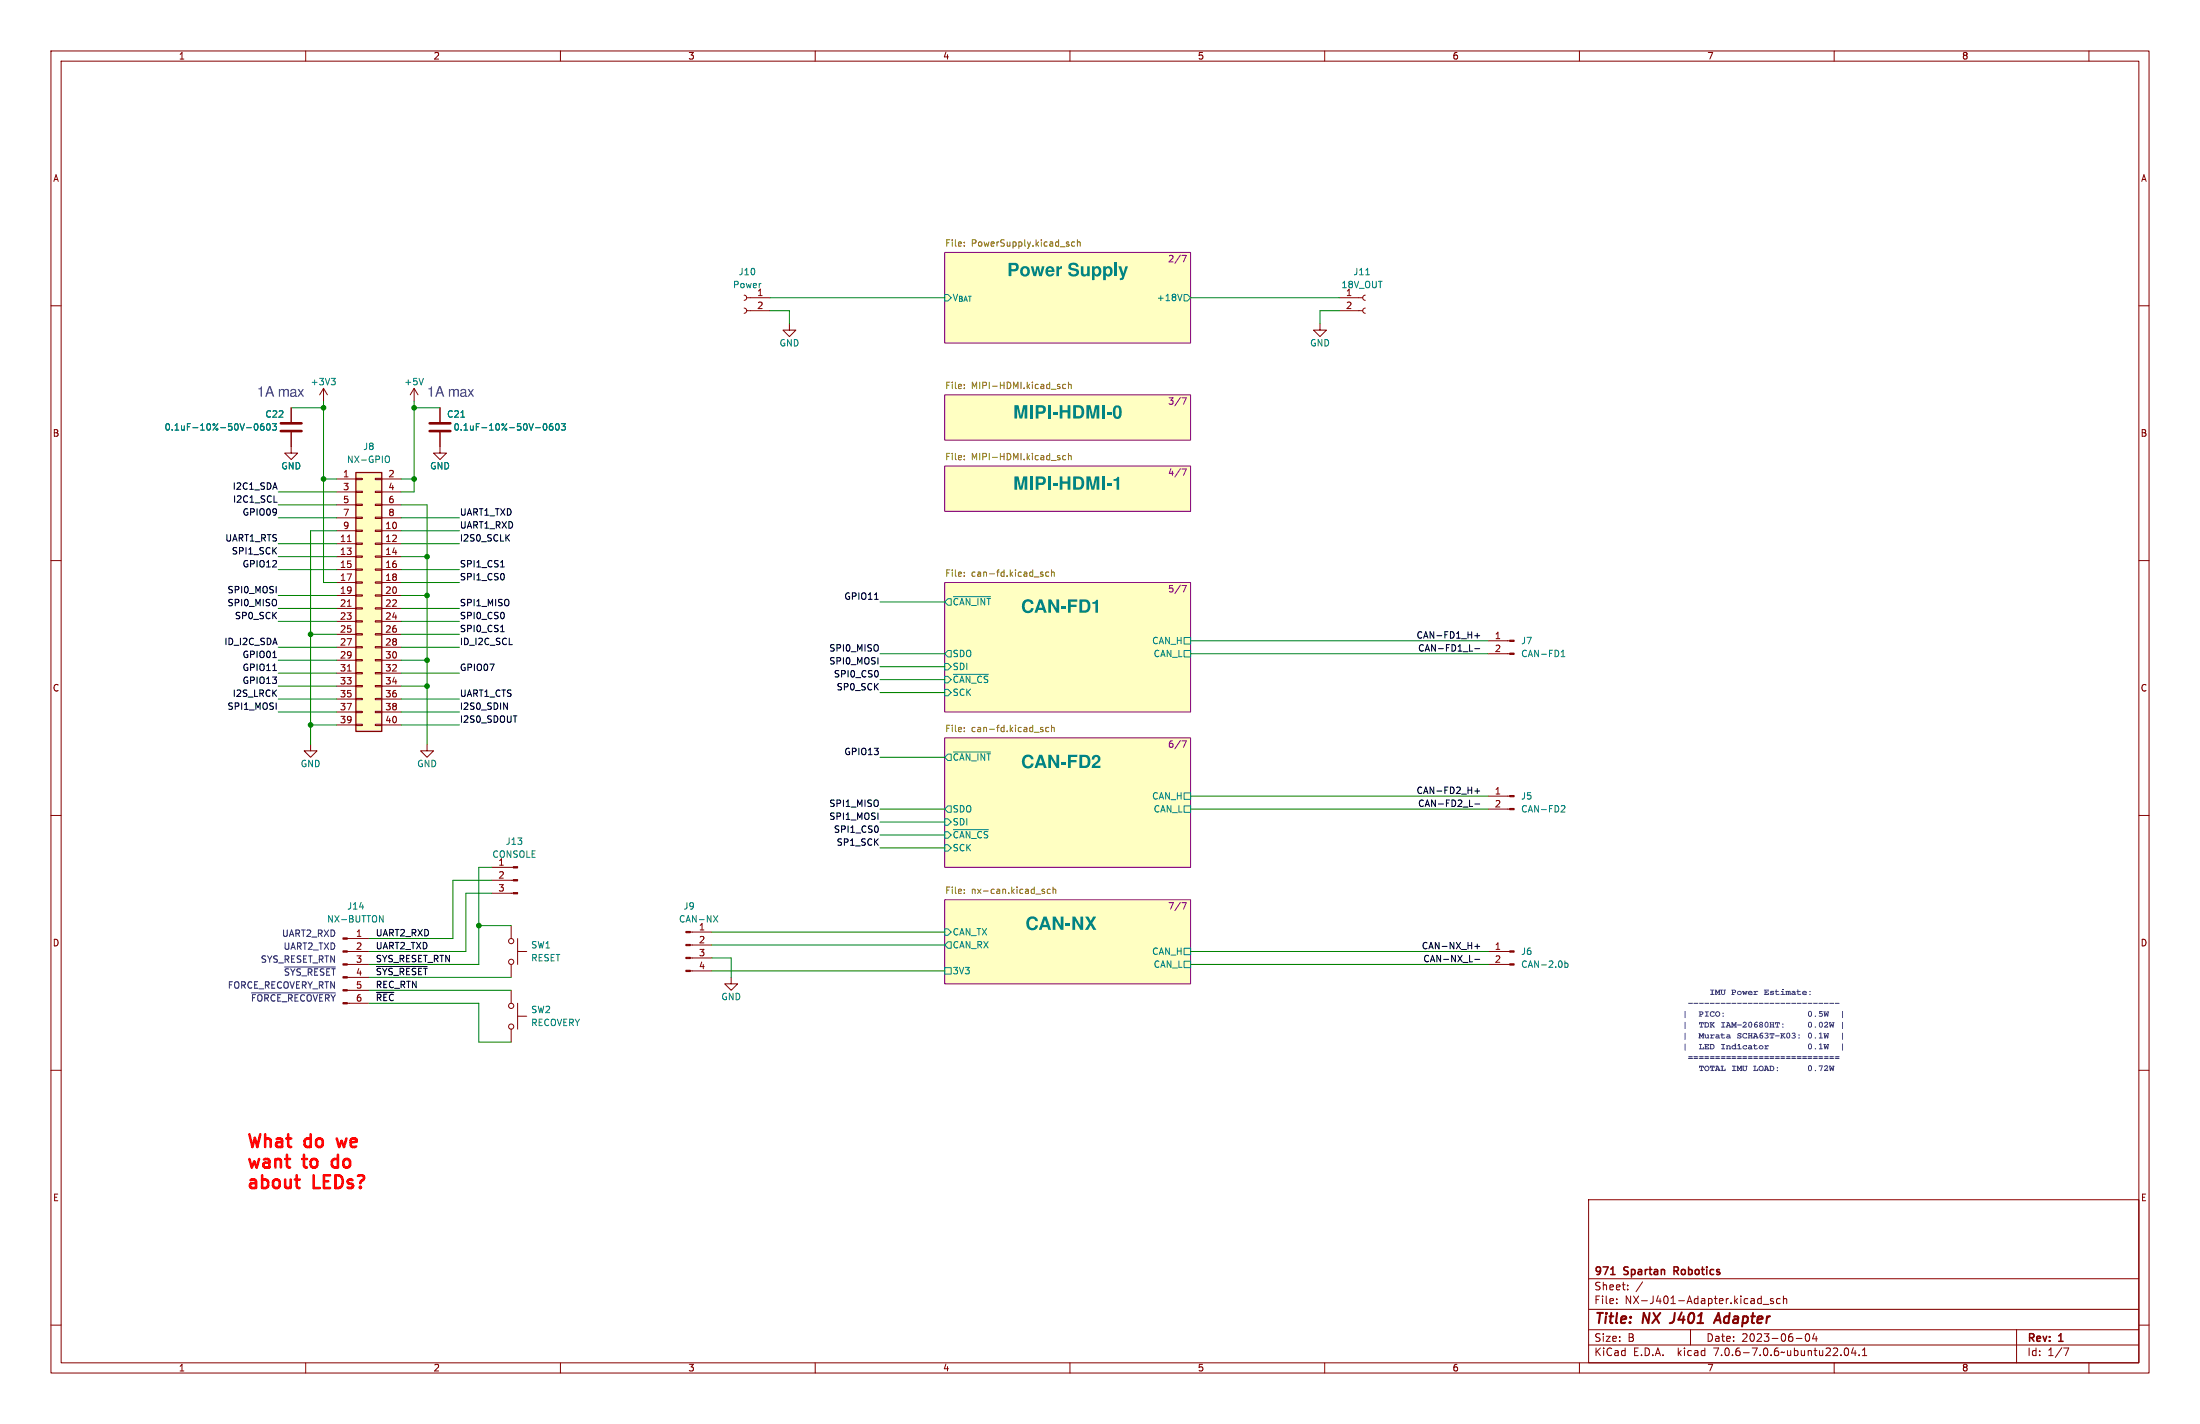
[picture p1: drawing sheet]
<svg xmlns="http://www.w3.org/2000/svg" width="432mm" height="279mm" viewBox="0 0 432 279" stroke-linecap="round" stroke-linejoin="round" font-family="sans-serif">
<g fill="none" stroke="#840000" stroke-width=".2">
<path d="M10 10h411.8v259.4h-411.8zM12 12h407.8v255.4h-407.8zM60 10v2M110 10v2M160 10v2M210 10v2M260 10v2M310 10v2M360 10v2M410 10v2M10 60h2M146 57.9l.4 .2 .2 .3-.2 .4-.4 .1"/>
<path d="M146.6 58.4h4.5M262.9 58.4h4.6M268 57.9l-.4 .2-.1 .3 .1 .4 .4 .1M419.8 60h2M63.5 76.2l-.8 1.3M63.5 76.2v2.5M63.5 76.2l.8 1.3M81.3 76.2l-.8 1.3M81.3 76.2v2.5M81.3 76.2l.7 1.3M146 60.5l.4 .1 .2 .4-.2 .3-.4 .2M146.6 61h4.5"/>
<path d="M154.9 63.5v1.3h-1.2l1.2 1.2 1.3-1.2h-1.3M259.1 63.5v1.3h-1.3l1.3 1.2 1.2-1.2h-1.2M262.9 61h4.6M268 60.5l-.4 .1-.1 .3 .1 .4 .4 .2M57.1 84.8v4.1h1.3l-1.3 1.3-1.2-1.3h1.2M57.1 80v2.8M66 94h3.8M66 96.5h3.8M66 99.1h3.8M69.8 98.9h1.3v.3h-1.3zM69.8 96.4h1.3v.2h-1.3zM69.8 93.9h1.3v.2h-1.3z"/>
<path d="M73.7 98.9h1.2v.3h-1.2zM73.7 96.4h1.2v.2h-1.2zM73.7 93.9h1.2v.2h-1.2zM74.9 94h3.8M74.9 96.5h3.8M74.9 99.1h3.8M86.4 84.8v4.1h-1.3l1.3 1.3 1.2-1.3h-1.2M86.4 80v2.8M10 110h2M66 104.1h3.8M66 106.7h3.8M66 109.2h3.8"/>
<path d="M66 111.8h3.8M66 114.3h3.8M66 116.8h3.8M66 119.4h3.8M66 101.6h3.8M68.2 106.3h.7M68.2 119h.7M69.8 119.3h1.3v.2h-1.3zM69.8 116.7h1.3v.3h-1.3zM69.8 114.2h1.3v.2h-1.3zM69.8 111.6h1.3v.3h-1.3zM69.8 109.1h1.3v.2h-1.3z"/>
<path d="M69.8 106.6h1.3v.2h-1.3zM69.8 104h1.3v.3h-1.3zM69.8 101.5h1.3v.2h-1.3zM73.7 119.3h1.2v.2h-1.2zM73.7 116.7h1.2v.3h-1.2zM73.7 114.2h1.2v.2h-1.2zM73.7 111.6h1.2v.3h-1.2zM73.7 109.1h1.2v.2h-1.2zM73.7 106.6h1.2v.2h-1.2zM73.7 104h1.2v.3h-1.2zM73.7 101.5h1.2v.2h-1.2zM74.9 104.1h3.8"/>
<path d="M74.9 106.7h3.8M74.9 109.2h3.8M74.9 111.8h3.8M74.9 114.3h3.8M74.9 116.8h3.8M74.9 119.4h3.8M74.9 101.6h3.8M419.8 110h2M66 121.9h3.8M66 124.5h3.8M66 127h3.8M66 129.5h3.8"/>
<path d="M66 132.1h3.8M66 134.6h3.8M66 137.2h3.8M66 139.7h3.8M68.2 131.7h.7M69.8 139.6h1.3v.2h-1.3zM69.8 137h1.3v.3h-1.3zM69.8 134.5h1.3v.2h-1.3zM69.8 132h1.3v.2h-1.3zM69.8 129.4h1.3v.3h-1.3zM69.8 126.9h1.3v.2h-1.3zM69.8 124.3h1.3v.3h-1.3z"/>
<path d="M69.8 121.8h1.3v.2h-1.3zM73.7 139.6h1.2v.2h-1.2zM73.7 137h1.2v.3h-1.2zM73.7 134.5h1.2v.2h-1.2zM73.7 132h1.2v.2h-1.2zM73.7 129.4h1.2v.3h-1.2zM73.7 126.9h1.2v.2h-1.2zM73.7 124.3h1.2v.3h-1.2zM73.7 121.8h1.2v.2h-1.2zM74.9 121.9h3.8M74.9 124.5h3.8M74.9 127h3.8"/>
<path d="M74.9 129.5h3.8M74.9 132.1h3.8M74.9 134.6h3.8M74.9 137.2h3.8M74.9 139.7h3.8M292.1 128.3h4.2M292.1 125.7h4.2M10 160h2M61 146.1v1.2h-1.3l1.3 1.3 1.2-1.3h-1.2M66 142.2h3.8M69.8 142.1h1.3v.3h-1.3zM73.7 142.1h1.2v.3h-1.2z"/>
<path d="M74.9 142.2h3.8M83.8 146.1v1.2h-1.3l1.3 1.3 1.3-1.3h-1.3M292.1 158.8h4.2M292.1 156.2h4.2M419.8 160h2M96.5 175.3h4.2M96.5 172.7h4.2M96.5 170.2h4.2M68.2 189.2h4.2M68.2 186.7h4.2M68.2 194.3h4.2M68.2 184.2h4.2"/>
<path d="M68.6 191.8h3.8M68.6 196.9h3.8M100.3 181.6v2.6M100.3 189.2v2.6M100.3 194.3v2.6M101.6 186.7h1.8M101.6 199.4h1.8M101.6 184.2v5M101.6 196.9v5M135.5 190.5h4.2M135.5 188h4.2M135.5 185.4h4.2"/>
<path d="M135.5 182.9h4.2M143.5 191.8v1.2h-1.3l1.3 1.3 1.3-1.3h-1.3M292.1 189.2h4.2M292.1 186.7h4.2M10 210h2M100.3 201.9v2.6M419.8 210h2M311.8 235.4h108v32h-108zM10 260h2M311.8 256.9h108M311.8 250.9h108M317.3 255.6v.2"/>
<path d="M317.3 254.9v.1M319.5 252.9v.2M319.5 252.2v.1M322.4 251.5l-1.3 1.9M345.3 254.8l.4 .1M345.7 254.3v1.5M345.7 255.7l-.4 .1M346 255.9h1.2M348 254.9l-.3-.1-.2 .2v.2l.5 .2v.3h-.5M349.4 254.9l-.4-.1-.3 .3 .1 .6h.6M350 254.9l.3-.1 .3 .1 .1 .9M350 254.3v1.5"/>
<path d="M419.8 260h2M60 267.4v2M110 267.4v2M160 267.4v2M210 267.4v2M260 267.4v2M310 267.4v2M311.8 263.9h108M311.8 260.9h108M331.8 260.9v3M352.5 262.6h1.2M354.5 261.8l.2-.1a.8 .8 0 0 1 .5 .7 .8 .8 0 0 1-.5 .8 1 1 0 0 1-.2-1.4z"/>
<path d="M356.1 261.6l-.3 1.1h.9M356.5 262.2v1M360 267.4v2M362.2 264.6l.1-.1a.8 .8 0 0 1 .5 .7 .8 .8 0 0 1-.5 .8 1 1 0 0 1-.1-1.4zM363.8 264.4l-.4 1.1h.9M364.1 265v1M364.9 265.8v.2M365.5 266h.9M365.5 264.9l.5-.4v1.5M395.8 260.9v6.5M405 264.5h1l-.6 1.5M410 267.4v2"/>
<circle cx="100.3" cy="188.7" r=".51"/>
<circle cx="100.3" cy="184.7" r=".51"/>
<circle cx="100.3" cy="197.4" r=".51"/>
<circle cx="100.3" cy="201.4" r=".51"/>
</g>
<path d="M328.2 259.5l-.5 .1M336.4 259.6l.9-2 .4 2M336.6 259h1" fill="none" stroke="#840000" stroke-width=".4"/>
<path d="M316.1 250.1h.9M328.6 249.4h.5M329.1 248.6h-.5v1.5" fill="none" stroke="#840000" stroke-width=".3"/>
<g fill="#ffffc2" stroke="#ffffc2" stroke-width=".2">
<path d="M185.4 49.5h48.3v17.8h-48.3z"/>
<path d="M185.4 114.3h48.3v25.4h-48.3z"/>
<path d="M185.4 144.8h48.3v25.4h-48.3z"/>
<path d="M185.4 176.5h48.3v16.5h-48.3z"/>
<path d="M185.4 91.4h48.3v8.9h-48.3z"/>
<path d="M185.4 77.5h48.3v8.9h-48.3z"/>
<path d="M69.8 92.7h5.1v50.8h-5.1z"/>
</g>
<path d="M185.4 49.5h48.3v17.8h-48.3zM232 50.1h.8l-.5 1.3M185.4 77.5h48.3v8.9h-48.3zM232 78h.8l-.5 1.3M185.4 91.4h48.3v8.9h-48.3zM232 92h.8l-.5 1.3M185.4 114.3h48.3v25.4h-48.3zM232 114.9h.8l-.5 1.2M185.4 144.8h48.3v25.4h-48.3zM232 145.4h.8l-.5 1.2M185.4 176.5h48.3v16.5h-48.3zM232 177.1h.8l-.5 1.3" fill="none" stroke="#840084" stroke-width=".2"/>
<g fill="none" stroke="#008484" stroke-width=".2">
<path d="M185.4 57.8h.7l.6 .6-.6 .7h-.7zM232 57.7l-.4 1.3M232.4 57.8h.6l.7 .6-.7 .7h-.6zM268.1 53.9h.7M65 74.2h.8l-.4 .5M65.6 74.7l.2 .3v.3l-.2 .2M83.1 74.2l-.4 1.3M50 83.3l.2-.2a.68 .68 0 0 1 .4 .7 .68 .68 0 0 1-.4 .6l-.3-.5zM51.7 83.1l-.3 .1-.2 .2-.1 .8 .3 .2 .4-.1v-.4l-.1-.2-.3-.1-.3 .3M52.4 83.3l.2-.2a.68 .68 0 0 1 .5 .7 .68 .68 0 0 1-.5 .6l-.3-.5zM53.5 83.1h.8l-.5 .5 .4 .1v.6l-.2 .1-.5-.1M75.9 89.5a.43 .43 0 0 1 .5 .4v.4a.43 .43 0 0 1-.5 .4"/>
<path d="M90.5 81.9h.7M106.7 83.3l.2-.2a.68 .68 0 0 1 .5 .7 .68 .68 0 0 1-.5 .6l-.3-.5zM108.4 83.1l-.3 .1-.2 .2-.1 .8 .3 .2 .4-.1v-.4l-.1-.2-.3-.1-.3 .3M109.1 83.3l.2-.2a.68 .68 0 0 1 .5 .7 .68 .68 0 0 1-.5 .6l-.3-.5zM110.2 83.1h.8l-.5 .5 .4 .1v.6l-.2 .1-.5-.1M186.1 117.5h.6v1.2h-.6l-.7-.6zM187.1 117.1h7.3M185.4 130.2h.7l.6 .6-.6 .6h-.7zM185.4 135.3h.7l.6 .6-.6 .6h-.7zM185.4 132.7h.7l.6 .7-.6 .6h-.7zM186.1 127.6h.6v1.3h-.6l-.7-.6zM187.1 132.3h6.9"/>
<path d="M232.4 127.6h1.3v1.3h-1.3zM232.4 125.1h1.3v1.3h-1.3zM306.4 128.8h.7M306.4 127.9l.4-.3v1.2M186.1 148h.6v1.2h-.6l-.7-.6zM186.1 158.1h.6v1.3h-.6l-.7-.6zM187.1 147.5h7.3M232.4 158.1h1.3v1.3h-1.3zM232.4 155.6h1.3v1.2h-1.3zM306.6 158.1h.4l.1 .3-.7 .9h.7M74.5 179.6l.7 1.3v-1.3M140 179.6l.9 1.3"/>
<path d="M140.9 179.6l-.9 1.3M185.4 160.7h.7l.6 .6-.6 .6h-.7zM185.4 165.7h.7l.6 .7-.6 .6h-.7zM185.4 163.2h.7l.6 .6-.6 .7h-.7zM187.1 162.8h6.9M185.4 182.2h.7l.6 .7-.6 .6h-.7zM185.4 189.9h1.3v1.2h-1.3zM186.1 184.8h.6v1.3h-.6l-.7-.7zM232.4 186.1h1.3v1.2h-1.3zM232.4 188.6h1.3v1.3h-1.3zM307.1 188.5v1.3M307.1 189h.4l.3 .2-.2 .5h-.5"/>
</g>
<g fill="none" stroke="#848400" stroke-width=".2">
<path d="M189.3 48.2v.1M189.3 47.5v.1M210.9 47.5h-.3l-.3 .2 .1 .6h.5M211.5 47.6l.4-.1 .1 .8M211.5 47v1.3M189.3 75.5v.1M189.3 76.1v.2M209.2 75.5l-.4-.1-.2 .2 .1 .6h.5M209.7 75v1.3M209.7 75.5h.5l.1 .8M189.3 89.4v.2M189.3 90.1v.1"/>
<path d="M209.2 89.4h-.4l-.2 .2 .1 .6h.5M209.7 89.5l.5-.1 .1 .8M209.7 89v1.2M189.3 112.3v.1M189.3 113v.1M204.4 112.7h.3l.1 .2-.5 .2M204.4 112.2l.3 .1M205.8 112.3l-.3-.1-.3 .3 .2 .5h.4M206.4 112.4l.5-.1v.8M206.4 111.8v1.3M189.3 142.8v.1M189.3 143.4v.2"/>
<path d="M204.4 143.1l.3 .1 .1 .2-.5 .2M204.4 142.7l.3 .1M205.8 142.8l-.3-.1-.3 .3 .2 .5h.4M206.4 142.3v1.3M206.4 142.8h.5v.8M189.3 174.5v.1M189.3 175.2v.1M204.7 174.9h.3l.1 .2-.5 .2M204.7 174.5h.3M206.1 174.5h-.3l-.3 .2 .2 .6h.4M206.7 174.6l.5-.1v.8M206.7 174v1.3"/>
</g>
<path d="M69.8 92.7h5.1v50.8h-5.1z" fill="none" stroke="#840000" stroke-width=".25"/>
<g fill="#840000" stroke="#840000" stroke-width=".2">
<path d="M296.3 128.1h.9v.3h-.9z"/>
<path d="M296.3 125.6h.9v.3h-.9z"/>
<path d="M296.3 189.1h.9v.3h-.9z"/>
<path d="M296.3 186.6h.9v.2h-.9z"/>
<path d="M296.3 158.6h.9v.3h-.9z"/>
<path d="M296.3 156.1h.9v.2h-.9z"/>
<path d="M100.7 175.1h.9v.3h-.9z"/>
<path d="M100.7 172.6h.9v.2h-.9z"/>
<path d="M100.7 170.1h.9v.2h-.9z"/>
<path d="M134.6 190.4h.9v.2h-.9z"/>
<path d="M134.6 187.8h.9v.3h-.9z"/>
<path d="M134.6 185.3h.9v.2h-.9z"/>
<path d="M134.6 182.8h.9v.2h-.9z"/>
<path d="M67.3 194.2h.9v.2h-.9z"/>
<path d="M67.3 189.1h.9v.3h-.9z"/>
<path d="M67.3 186.6h.9v.2h-.9z"/>
<path d="M67.3 184h.9v.3h-.9z"/>
</g>
<path d="M55.1 84.6h4.1M55.1 83.1h4.1M84.3 84.6h4.1M84.3 83.1h4.1" fill="none" stroke="#840000" stroke-width=".51"/>
<g fill="none" stroke="#000" stroke-width=".2">
<path d="M53.8 98.5h.6M98.3 111.2h.7M171.7 117.6h.7M53.5 129h.8M53.5 131.6h.8M98.3 123.9h.7M98.9 137.9l.7 1.3v-1.3M172.3 131.8v.8M288.4 127.8h.6M289.5 124.7h.9M289.5 127.3h.9M289.9 124.2v1"/>
<path d="M288.4 158.2h.6M289.5 157.8h.9M289.5 155.2h.9M289.9 154.7v1M172.3 162.3v.8M73.9 189.6h10M73.9 194.7h3.4M289.5 185.7h.9M289.5 188.2h.9M289.9 185.2v1"/>
</g>
<g fill="#0000c2">
<path d="M353.8 194.5l.3-.1 .4 .1 .1 .4h-.7l.2 .2 .5-.1v.1l-.7 .1-.2-.5h.7l-.2-.1-.5 .1z"/>
<path d="M331.4 196.8l.9 .1h-.9z"/>
<path d="M332.4 196.8h.9l-.8 .1z"/>
<path d="M333.5 196.8l.9 .1h-.8z"/>
<path d="M334.6 196.8l.9 .1h-.9z"/>
<path d="M335.6 196.8h.9l-.8 .1z"/>
<path d="M336.7 196.8l.9 .1h-.8z"/>
<path d="M337.8 196.8h.9l-.9 .1z"/>
<path d="M338.8 196.8l.9 .1h-.8z"/>
<path d="M339.9 196.8l.9 .1h-.8z"/>
<path d="M340.9 196.8h1l-.9 .1z"/>
<path d="M342 196.8l.9 .1h-.8z"/>
<path d="M343.1 196.8h.9l-.8 .1z"/>
<path d="M344.1 196.8l1 .1h-.9z"/>
<path d="M345.2 196.8l.9 .1h-.8z"/>
<path d="M346.3 196.8h.9l-.8 .1z"/>
<path d="M347.4 196.8l.8 .1h-.8z"/>
<path d="M348.4 196.8h.9l-.8 .1z"/>
<path d="M349.5 196.8l.9 .1h-.8z"/>
<path d="M350.6 196.8l.8 .1h-.8z"/>
<path d="M351.6 196.8h.9l-.8 .1z"/>
<path d="M352.7 196.8l.9 .1h-.8z"/>
<path d="M353.7 196.8h.9l-.8 .1z"/>
<path d="M354.8 196.8h.9l-.8 .1z"/>
<path d="M355.9 196.8l.9 .1h-.9z"/>
<path d="M356.9 196.8h.9l-.8 .1z"/>
<path d="M358 196.8l.9 .1h-.8z"/>
<path d="M359.1 196.8l.9 .1h-.9z"/>
<path d="M360.1 196.8h.9l-.8 .1z"/>
<path d="M345.3 205.2l.3-.1h.3l.2 .3v.3l-.4 .2-.3-.1-.2-.3 .5 .2 .2-.2-.3-.2-.4 .2z"/>
<path d="M346.3 205.1l.9 .1v.1h-.3l-.2 .1v.3h.3v.1l-.7 .1v-.2h.2v-.4z"/>
<path d="M360.1 207.3h.9l-.8 .1z"/>
<path d="M360.1 207.6l.9 .1-.8 .1z"/>
<circle cx="355.2" cy="195.1" r=".13"/>
<circle cx="355.2" cy="194.5" r=".13"/>
<circle cx="349.9" cy="201.5" r=".13"/>
<circle cx="349.9" cy="200.9" r=".13"/>
</g>
<path d="M49.4 194.8h16.4M55.8 189.7h10" fill="none" stroke="#0000c2" stroke-width=".2"/>
<path d="M65.3 227.6l-.2 .3 .2 .9M66.1 223.4l.5 1.6" fill="none" stroke="#f00" stroke-width=".5"/>
<g fill="none" stroke="#008400" stroke-width=".2">
<path d="M151.1 58.4h34.3M233.7 58.4h29.2M63.5 78.7v35.6h2.5M81.3 78.7v17.8h-2.6M151.1 61h3.8v2.5M262.9 61h-3.8v2.5M54.6 99.1h11.4M54.6 96.5h11.4M57.1 80h6.4M63.5 94h2.5M78.7 99.1h5.1v47M78.7 94h2.6"/>
<path d="M81.3 80h5.1M54.6 111.8h11.4M54.6 119.4h11.4M54.6 116.8h11.4M54.6 109.2h11.4M54.6 106.7h11.4M54.6 101.6h11.4M66 104.1h-5v42M78.7 114.3h11.5M78.7 111.8h11.5M78.7 104.1h11.5M78.7 119.4h11.5"/>
<path d="M78.7 116.8h5.1M78.7 109.2h5.1M78.7 106.7h11.5M78.7 101.6h11.5M172.7 118.1h12.7M54.6 121.9h11.4M54.6 134.6h11.4M54.6 129.5h11.4M54.6 132.1h11.4M54.6 127h11.4M54.6 137.2h11.4M54.6 139.7h11.4"/>
<path d="M61 124.5h5M78.7 121.9h11.5M78.7 134.6h5.1M78.7 129.5h5.1M78.7 132.1h11.5M78.7 124.5h11.5M78.7 127h11.5M78.7 137.2h11.5M78.7 139.7h11.5M172.7 135.9h12.7M172.7 130.8h12.7M172.7 133.4h12.7"/>
<path d="M172.7 128.3h12.7M233.7 128.3h58.4M233.7 125.7h58.4M61 142.2h5M78.7 142.2h11.5M172.7 148.6h12.7M172.7 158.8h12.7M233.7 158.8h58.4M233.7 156.2h58.4M96.5 170.2h-2.5v19h-21.6M96.5 175.3h-5.1v11.4h-19M96.5 172.7h-7.6v11.5h-16.5"/>
<path d="M172.7 163.8h12.7M172.7 161.3h12.7M172.7 166.4h12.7M72.4 196.9h21.6v7.6h6.3M72.4 191.8h27.9M72.4 194.3h27.9M94 181.6h6.3M139.7 190.5h45.7M139.7 182.9h45.7M139.7 185.4h45.7M139.7 188h3.8v3.8M233.7 189.2h58.4"/>
<path d="M233.7 186.7h58.4"/>
</g>
<path d="M50 83.3l.2-.2a.68 .68 0 0 1 .4 .7 .68 .68 0 0 1-.4 .6l-.3-.5zM51.7 83.1l-.3 .1-.2 .2-.1 .8 .3 .2 .4-.1v-.4l-.1-.2-.3-.1-.3 .3M52.4 83.3l.2-.2a.68 .68 0 0 1 .5 .7 .68 .68 0 0 1-.5 .6l-.3-.5zM53.5 83.1h.8l-.5 .5 .4 .1v.6l-.2 .1-.5-.1M90.5 81.9h.7M106.7 83.3l.2-.2a.68 .68 0 0 1 .5 .7 .68 .68 0 0 1-.5 .6l-.3-.5zM108.4 83.1l-.3 .1-.2 .2-.1 .8 .3 .2 .4-.1v-.4l-.1-.2-.3-.1-.3 .3M109.1 83.3l.2-.2a.68 .68 0 0 1 .5 .7 .68 .68 0 0 1-.5 .6l-.3-.5zM110.2 83.1h.8l-.5 .5 .4 .1v.6l-.2 .1-.5-.1" fill="none" stroke="#008484" stroke-width=".2"/>
<path d="M57.1 80v2.8M57.1 84.8v2.8M86.4 80v2.8M86.4 84.8v2.8" fill="none" stroke="#840000" stroke-width=".2"/>
<g fill="#008400" stroke="#008400" stroke-width=".2">
<circle cx="94" cy="181.6" r=".46"/>
<circle cx="83.8" cy="109.2" r=".46"/>
<circle cx="83.8" cy="116.8" r=".46"/>
<circle cx="81.3" cy="80" r=".46"/>
<circle cx="81.3" cy="94" r=".46"/>
<circle cx="63.5" cy="80" r=".46"/>
<circle cx="63.5" cy="94" r=".46"/>
<circle cx="61" cy="142.2" r=".46"/>
<circle cx="83.8" cy="134.6" r=".46"/>
<circle cx="83.8" cy="129.5" r=".46"/>
<circle cx="61" cy="124.5" r=".46"/>
</g>
<g font-size="3.5" fill="#008484">
<text x="197.7" y="54.6">Power Supply</text>
<text x="198.8" y="82.5">MIPI-HDMI-0</text>
<text x="198.8" y="96.5">MIPI-HDMI-1</text>
<text x="200.4" y="120.7">CAN-FD1</text>
<text x="200.4" y="151.1">CAN-FD2</text>
<text x="201.3" y="182.9">CAN-NX</text>
</g>
<g font-size="3.5" fill="#f00">
<text x="48.3" y="225.4">What</text>
<text x="60" y="225.4">do</text>
<text x="67.4" y="225.4">we</text>
<text x="48.3" y="229.4">want</text>
<text x="48.3" y="233.4">about</text>
<text x="59.7" y="229.4">to</text>
<text x="61.6" y="233.4">LEDs?</text>
<text x="66.3" y="229.4">do</text>
</g>
<g font-size="2.8" fill="#00f">
<text x="50.4" y="78.2">1A max</text>
<text x="83.8" y="78.2">1A max</text>
</g>
<g font-size="2.8" fill="#840000">
<text x="312.8" y="260.3">Title:</text>
<text x="322.5" y="260.3">NX</text>
<text x="328.8" y="260.3">J401</text>
<text x="338.3" y="260.3">Adapter</text>
</g>
<g font-size="2.1" fill="#840000">
<text x="312.8" y="250.6">971</text>
<text x="318.8" y="250.6">Spartan</text>
<text x="329.2" y="250.6">Robotics</text>
<text x="312.8" y="256.1">File:</text>
<text x="312.8" y="253.4">Sheet:</text>
<text x="318.9" y="256.1">NX-J401-Adapter.kicad_sch</text>
<text x="312.8" y="263.5">Size:</text>
<text x="319.5" y="263.5">B</text>
<text x="334.8" y="263.5">Date:</text>
<text x="341.8" y="263.5">2023-06-04</text>
<text x="397.8" y="263.7">Rev:</text>
<text x="404.2" y="263.7">1</text>
<text x="312.8" y="266.3">KiCad</text>
<text x="320.5" y="266.3">E.D.A.</text>
<text x="329.4" y="266.3">kicad</text>
<text x="336.6" y="266.3">7.0.6-7.0.6~ubuntu22.04.1</text>
<text x="397.8" y="266.3">Id:</text>
<text x="401.9" y="266.3">1/7</text>
</g>
<g font-size="1.8" fill="#840000">
<text x="35" y="11.9">1</text>
<text x="85" y="11.9">2</text>
<text x="135" y="11.9">3</text>
<text x="185" y="11.9">4</text>
<text x="235" y="11.9">5</text>
<text x="285" y="11.9">6</text>
<text x="335" y="11.9">7</text>
<text x="385" y="11.9">8</text>
<text x="10.3" y="35.9">A</text>
<text x="420.1" y="35.9">A</text>
<text x="148.5" y="60.7">2</text>
<text x="264.1" y="60.7">2</text>
<text x="10.3" y="85.9">B</text>
<text x="420.1" y="85.9">B</text>
<text x="67.2" y="93.7">1</text>
<text x="76.1" y="93.7">2</text>
<text x="67.2" y="96.3">3</text>
<text x="67.2" y="98.8">5</text>
<text x="67.2" y="101.3">7</text>
<text x="76.1" y="96.3">4</text>
<text x="76.1" y="98.8">6</text>
<text x="76.1" y="101.3">8</text>
<text x="66.6" y="106.4">11</text>
<text x="67.2" y="103.9">9</text>
<text x="75.5" y="103.9">10</text>
<text x="75.5" y="106.4">12</text>
<text x="66.6" y="109">13</text>
<text x="66.6" y="111.5">15</text>
<text x="75.5" y="109">14</text>
<text x="75.5" y="111.5">16</text>
<text x="66.6" y="114">17</text>
<text x="66.6" y="116.6">19</text>
<text x="66.6" y="119.1">21</text>
<text x="75.5" y="114">18</text>
<text x="75.5" y="116.6">20</text>
<text x="75.5" y="119.1">22</text>
<text x="66.6" y="121.7">23</text>
<text x="66.6" y="124.2">25</text>
<text x="75.5" y="121.7">24</text>
<text x="75.5" y="124.2">26</text>
<text x="293.3" y="125.5">1</text>
<text x="66.6" y="126.7">27</text>
<text x="66.6" y="129.3">29</text>
<text x="66.6" y="131.8">31</text>
<text x="75.5" y="126.7">28</text>
<text x="75.5" y="129.3">30</text>
<text x="75.5" y="131.8">32</text>
<text x="293.3" y="128">2</text>
<text x="10.3" y="135.9">C</text>
<text x="66.6" y="134.4">33</text>
<text x="66.6" y="136.9">35</text>
<text x="75.5" y="134.4">34</text>
<text x="75.5" y="136.9">36</text>
<text x="420.1" y="135.9">C</text>
<text x="66.6" y="139.4">37</text>
<text x="66.6" y="142">39</text>
<text x="75.5" y="139.4">38</text>
<text x="75.5" y="142">40</text>
<text x="293.3" y="156">1</text>
<text x="293.3" y="158.5">2</text>
<text x="97.7" y="172.5">2</text>
<text x="97.7" y="175">3</text>
<text x="10.3" y="185.9">D</text>
<text x="69.8" y="183.9">1</text>
<text x="137.1" y="182.6">1</text>
<text x="137.1" y="185.2">2</text>
<text x="420.1" y="185.9">D</text>
<text x="69.8" y="186.4">2</text>
<text x="69.8" y="189">3</text>
<text x="69.8" y="191.5">4</text>
<text x="137.1" y="187.7">3</text>
<text x="137.1" y="190.2">4</text>
<text x="293.3" y="186.4">1</text>
<text x="293.3" y="189">2</text>
<text x="69.8" y="194.1">5</text>
<text x="69.8" y="196.6">6</text>
<text x="10.3" y="235.9">E</text>
<text x="420.1" y="235.9">E</text>
<text x="35" y="269.3">1</text>
<text x="85" y="269.3">2</text>
<text x="135" y="269.3">3</text>
<text x="185" y="269.3">4</text>
<text x="235" y="269.3">5</text>
<text x="285" y="269.3">6</text>
<text x="335" y="269.3">7</text>
<text x="385" y="269.3">8</text>
</g>
<g font-size="1.8" fill="#848400">
<text x="185.4" y="48.7">File:</text>
<text x="190.6" y="48.7">PowerSupply.kicad_sch</text>
<text x="185.4" y="76.7">File:</text>
<text x="190.6" y="76.7">MIPI-HDMI.kicad_sch</text>
<text x="185.4" y="90.6">File:</text>
<text x="190.6" y="90.6">MIPI-HDMI.kicad_sch</text>
<text x="185.4" y="113.5">File:</text>
<text x="190.6" y="113.5">can-fd.kicad_sch</text>
<text x="185.4" y="144">File:</text>
<text x="190.6" y="144">can-fd.kicad_sch</text>
<text x="185.4" y="175.7">File:</text>
<text x="190.6" y="175.7">nx-can.kicad_sch</text>
</g>
<g font-size="1.8" fill="#840084">
<text x="229.2" y="51.7">2/7</text>
<text x="229.2" y="79.6">3/7</text>
<text x="229.2" y="93.6">4/7</text>
<text x="229.2" y="116.4">5/7</text>
<text x="229.2" y="146.9">6/7</text>
<text x="229.2" y="178.7">7/7</text>
</g>
<g font-size="1.8" fill="#008484">
<text x="143.8" y="56.7">Power</text>
<text x="144.9" y="54.2">J10</text>
<text x="148.5" y="58.2">1</text>
<text x="186.9" y="59.3">V_{BAT}</text>
<text x="226.9" y="59.3">+18V</text>
<text x="263.2" y="56.7">18V_OUT</text>
<text x="264.1" y="58.2">1</text>
<text x="265.5" y="54.2">J11</text>
<text x="152.9" y="68.2">GND</text>
<text x="257" y="68.2">GND</text>
<text x="60.9" y="75.8">+3V3</text>
<text x="79.2" y="75.8">+5V</text>
<text x="52" y="82.1">C22</text>
<text x="87.6" y="82.1">C21</text>
<text x="32.2" y="84.7">0.1uF-10%-50V-0603</text>
<text x="71.2" y="88.5">J8</text>
<text x="88.9" y="84.7">0.1uF-10%-50V-0603</text>
<text x="55.1" y="92.3">GND</text>
<text x="68" y="91">NX-GPIO</text>
<text x="84.3" y="92.3">GND</text>
<text x="186.9" y="119">~{CAN_INT}</text>
<text x="186.9" y="131.7">SDI</text>
<text x="186.9" y="129.1">SDO</text>
<text x="226" y="126.6">CAN_H</text>
<text x="226.3" y="129.1">CAN_L</text>
<text x="298.5" y="126.6">J7</text>
<text x="298.5" y="129.1">CAN-FD1</text>
<text x="186.9" y="136.8">SCK</text>
<text x="186.9" y="134.2">~{CAN_CS}</text>
<text x="186.9" y="149.5">~{CAN_INT}</text>
<text x="58.9" y="150.7">GND</text>
<text x="81.8" y="150.7">GND</text>
<text x="186.9" y="159.6">SDO</text>
<text x="226" y="157.1">CAN_H</text>
<text x="226.3" y="159.6">CAN_L</text>
<text x="298.5" y="157.1">J5</text>
<text x="298.5" y="159.6">CAN-FD2</text>
<text x="99.2" y="166">J13</text>
<text x="186.9" y="162.2">SDI</text>
<text x="186.9" y="167.2">SCK</text>
<text x="186.9" y="164.7">~{CAN_CS}</text>
<text x="96.5" y="168.5">CONSOLE</text>
<text x="97.7" y="169.9">1</text>
<text x="68.1" y="178.7">J14</text>
<text x="134.1" y="178.7">J9</text>
<text x="64.1" y="181.2">NX-BUTTON</text>
<text x="133.2" y="181.2">CAN-NX</text>
<text x="186.9" y="183.7">CAN_TX</text>
<text x="104.1" y="188.8">RESET</text>
<text x="104.1" y="186.3">SW1</text>
<text x="186.9" y="186.3">CAN_RX</text>
<text x="186.9" y="191.4">3V3</text>
<text x="226" y="187.6">CAN_H</text>
<text x="226.3" y="190.1">CAN_L</text>
<text x="298.5" y="187.6">J6</text>
<text x="298.5" y="190.1">CAN-2.0b</text>
<text x="141.5" y="196.4">GND</text>
<text x="104.1" y="201.5">RECOVERY</text>
<text x="104.1" y="199">SW2</text>
</g>
<g font-size="1.8">
<text x="45.6" y="96.2">I2C1_SDA</text>
<text x="45.6" y="98.7">I2C1_SCL</text>
<text x="47.5" y="101.3">GPIO09</text>
<text x="90.2" y="101.3">UART1_TXD</text>
<text x="44.1" y="106.3">UART1_RTS</text>
<text x="90.2" y="103.8">UART1_RXD</text>
<text x="90.2" y="106.3">I2S0_SCLK</text>
<text x="45.4" y="108.9">SPI1_SCK</text>
<text x="47.5" y="111.4">GPIO12</text>
<text x="90.2" y="114">SPI1_CS0</text>
<text x="90.2" y="111.4">SPI1_CS1</text>
<text x="44.5" y="116.5">SPI0_MOSI</text>
<text x="44.5" y="119">SPI0_MISO</text>
<text x="90.2" y="119">SPI1_MISO</text>
<text x="165.6" y="117.8">GPIO11</text>
<text x="46" y="121.6">SP0_SCK</text>
<text x="90.2" y="124.1">SPI0_CS1</text>
<text x="90.2" y="121.6">SPI0_CS0</text>
<text x="277.9" y="125.4">CAN-FD1_H+</text>
<text x="43.9" y="126.7">ID_I2C_SDA</text>
<text x="47.5" y="129.2">GPIO01</text>
<text x="47.5" y="131.7">GPIO11</text>
<text x="90.2" y="131.7">GPIO07</text>
<text x="90.2" y="126.7">ID_I2C_SCL</text>
<text x="162.7" y="130.5">SPI0_MOSI</text>
<text x="162.7" y="127.9">SPI0_MISO</text>
<text x="278.2" y="127.9">CAN-FD1_L-</text>
<text x="45.6" y="136.8">I2S_LRCK</text>
<text x="47.5" y="134.3">GPIO13</text>
<text x="90.2" y="136.8">UART1_CTS</text>
<text x="163.6" y="133">SPI0_CS0</text>
<text x="164.1" y="135.5">SP0_SCK</text>
<text x="44.5" y="139.4">SPI1_MOSI</text>
<text x="90.2" y="139.4">I2S0_SDIN</text>
<text x="90.2" y="141.9">I2S0_SDOUT</text>
<text x="165.6" y="148.2">GPIO13</text>
<text x="277.9" y="155.9">CAN-FD2_H+</text>
<text x="162.7" y="158.4">SPI1_MISO</text>
<text x="162.7" y="160.9">SPI1_MOSI</text>
<text x="278.2" y="158.4">CAN-FD2_L-</text>
<text x="163.6" y="163.5">SPI1_CS0</text>
<text x="164.1" y="166">SP1_SCK</text>
<text x="73.7" y="183.8">UART2_RXD</text>
<text x="73.7" y="186.3">UART2_TXD</text>
<text x="73.7" y="191.4">~{SYS_RESET}</text>
<text x="73.7" y="188.9">SYS_RESET_RTN</text>
<text x="279" y="186.3">CAN-NX_H+</text>
<text x="279.3" y="188.9">CAN-NX_L-</text>
<text x="73.7" y="196.5">~{REC}</text>
<text x="73.7" y="194">REC_RTN</text>
</g>
<g font-size="1.8" fill="#0000c2">
<text x="55.3" y="183.9">UART2_RXD</text>
<text x="51.1" y="189">SYS_RESET_RTN</text>
<text x="55.6" y="186.4">UART2_TXD</text>
<text x="55.6" y="191.5">~{SYS_RESET}</text>
<text x="44.6" y="194.1">FORCE_RECOVERY_RTN</text>
<text x="49.1" y="196.6">~{FORCE_RECOVERY}</text>
<text x="335.5" y="195.4">IMU Power Estimate:</text>
<text x="330.2" y="199.7">|</text>
<text x="330.2" y="201.8">|</text>
<text x="330.2" y="204">|</text>
<text x="333.4" y="199.7">PICO:</text>
<text x="333.4" y="201.8">TDK IAM-20680HT:</text>
<text x="333.4" y="204">Murata</text>
<text x="340.9" y="204">SCHA63T-K03:</text>
<text x="354.7" y="199.7">0.5W</text>
<text x="354.7" y="201.8">0.02W</text>
<text x="354.7" y="204">0.1W</text>
<text x="361.1" y="199.7">|</text>
<text x="361.1" y="201.8">|</text>
<text x="361.1" y="204">|</text>
<text x="330.2" y="206.1">|</text>
<text x="331.3" y="208.2">============================</text>
<text x="333.4" y="206.1">LED Indicator</text>
<text x="354.7" y="206.1">0.1W</text>
<text x="361.1" y="206.1">|</text>
<text x="333.4" y="210.4">TOTAL IMU LOAD:</text>
<text x="354.7" y="210.4">0.72W</text>
</g>
</svg>
